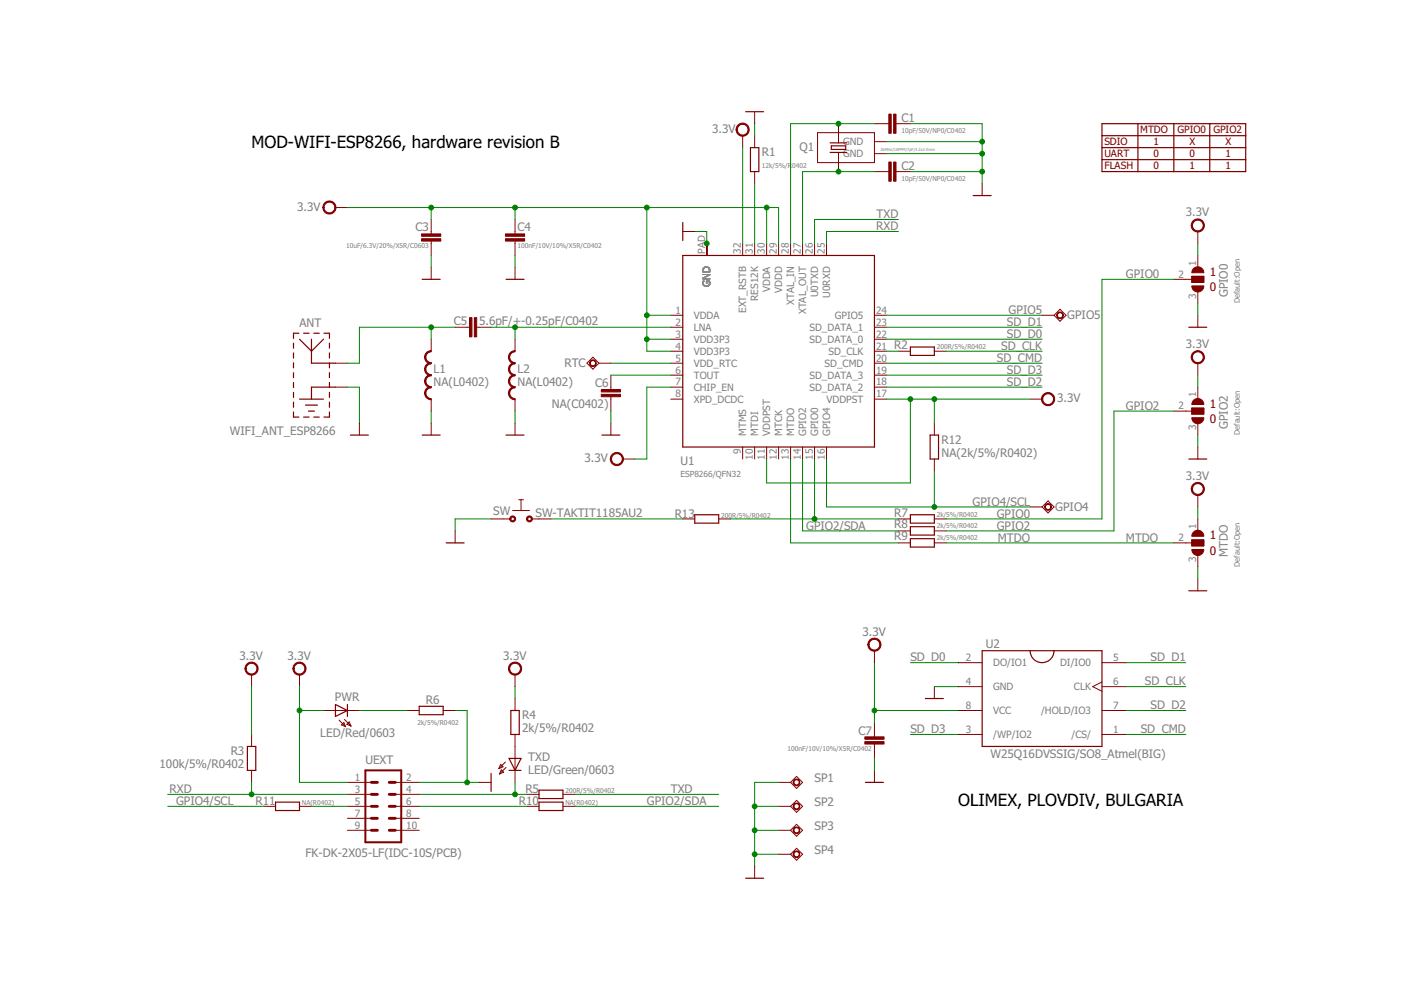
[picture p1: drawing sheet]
<svg xmlns="http://www.w3.org/2000/svg" width="297mm" height="210mm" viewBox="0 0 297 210" stroke-linecap="round" stroke-linejoin="round" font-family="sans-serif">
<g fill="none" stroke="#800000" stroke-width=".25">
<path d="M158.1 23.7h3.8M159.1 31.3h1.8v5.1h-1.8zM176 30.3h3.6M176 32.3h3.6M176.3 30.9h3v.8h-3zM233.6 26.2h30.5v10.2h-30.5zM233.6 28.8h30.5M233.6 31.3h30.5M233.6 33.8h30.5M241.3 26.2v10.2M248.9 26.2v10.2M256.5 26.2v10.2"/>
<path d="M89.5 59.2h3.8M107.3 59.2h3.8M144.8 54.2h40.6v40.6h-40.6zM144.8 47.2v3.8M206.3 41.5h3.8M62.2 72.7v1.1M62.2 74.8v1.1M62.2 76.9v1.1M62.2 79v1.1M63.4 70.7h-1.2v1.1M63.5 71.9l2.5 2.6 2.6-2.6M64.4 70.7h1.1"/>
<path d="M66 71.9v5.1h5.1M66.5 70.7h1.2M68.7 70.7h1.1v1.1M69.8 72.7v1.1M69.8 74.8v1.1M69.8 76.9v1.1M69.8 79v1.1M193 73.6h5.1v1.8h-5.1zM252.1 69.4h3.8M62.2 87.4v1h1.2M62.2 81.1v1.1M62.2 83.2v1.1"/>
<path d="M62.2 85.3v1.1M63.5 84.6h5.1M64.4 88.4h1.1M64.8 85.9h2.5M65.4 87.2h1.3M66.5 88.4h1.2M69.8 81.1v1.1M69.8 83.2v1.1M69.8 85.3v1.1M69.8 87.4v1h-1.1M71.1 82.1h-5.1v2.5M74.3 92.2h3.8"/>
<path d="M89.5 92.2h3.8M107.3 92.2h3.8M127.6 92.2h3.8M197.2 92.2h1.8v5.1h-1.8zM252.1 97.3h3.8M94.6 115.1h3.8M147.3 109.1h5.1v1.8h-5.1zM193 109.1h5.1v1.8h-5.1zM193 111.7h5.1v1.8h-5.1zM193 114.2h5.1v1.8h-5.1zM208.2 138h25.4v20.3h-25.4zM218.4 138a2.54 2.54 0 0 0 2.5 2.5 2.54 2.54 0 0 0 2.6-2.5"/>
<path d="M252.1 125.3h3.8M52.5 158.3h1.7v5h-1.7zM71.1 149.4l2.6 1.2-2.6 1.3zM73.7 149.4v2.5M88.9 149.8h5.1v1.7h-5.1zM108.3 150.6h1.8v5.1h-1.8zM196.2 148.1h3.8M58.4 170.1h5.1v1.8h-5.1zM104.1 164v3.8M107.9 163.3h2.6M107.9 160.8h2.6l-1.3 2.5zM114.3 167.5h5.1v1.8h-5.1z"/>
<path d="M114.3 170.1h5.1v1.8h-5.1zM183.5 165.9h3.8M158.1 186.2h3.8"/>
</g>
<path d="M77.5 163.3h7.6v15.3h-7.6z" fill="none" stroke="#800000" stroke-width=".42"/>
<path d="M78.7 176h1.3M78.7 173.5h1.3M78.7 171h1.3M78.7 168.4h1.3M78.7 165.9h1.3M82.5 176h1.3M82.5 173.5h1.3M82.5 171h1.3M82.5 168.4h1.3M82.5 165.9h1.3" fill="none" stroke="#800000" stroke-width=".61"/>
<g fill="none" stroke="#800000" stroke-width=".21">
<path d="M157.5 28.8v2.5M160 23.7v2.5M160 28.8v2.5M160 36.4v2.5M173.3 28.1h12.1v6.4h-12.1zM177.8 26.2v4.1M177.8 32.3v4.1M185.4 36.4h3M185.4 26.2h3M185.4 30h2.5M185.4 32.6h2.5M190 36.4h3"/>
<path d="M190 26.2h3M208.2 38.9v2.6M71.1 44h2.6M91.4 46.5v3.1M91.4 51.1v3.1M91.4 56.7v2.5M109.2 46.5v3.1M109.2 51.1v3.1M109.2 56.7v2.5M144.8 49.1h2.5M149.8 51.6v2.6M157.5 51.6v2.6"/>
<path d="M160 51.6v2.6M162.5 51.6v2.6M165.1 51.6v2.6M167.6 51.6v2.6M170.2 51.6v2.6M172.7 51.6v2.6M175.2 51.6v2.6M248.9 59.2h3.8M252.7 58.6h2.5v1.3h-2.5zM254 49.1v2.5M254 54.2v2.5M71.1 77h2.6"/>
<path d="M91.4 71.9v2.6M96.5 69.4h3M101.1 69.4h3M109.2 71.9v2.6M124.4 77l1.3-1.3 1.3 1.3-1.3 1.3zM127 77h2.5M129.5 79.5v3.1M142.2 66.8h2.6M142.2 69.4h2.6M142.2 71.9h2.6M142.2 74.5h2.6M142.2 77h2.6"/>
<path d="M142.2 79.5h2.6M185.4 66.8h2.5M185.4 69.4h2.5M185.4 71.9h2.5M185.4 74.5h2.5M185.4 77h2.5M185.4 79.5h2.5M190.5 74.5h2.5M198.1 74.5h2.5M220.9 66.8h2.6M223.5 66.8l1.2-1.2 1.3 1.2-1.3 1.3zM254 61.8v2.5"/>
<path d="M254 66.8v2.6M254 77v2.5M71.1 82.1h2.6M76.2 89.7v2.5M91.4 84.6v2.6M91.4 89.7v2.5M109.2 84.6v2.6M109.2 89.7v2.5M129.5 84.1v3.1M129.5 89.7v2.5M132.1 97.3h2.5M142.2 82.1h2.6"/>
<path d="M142.2 84.6h2.6M157.5 94.8v2.5M160 94.8v2.5M162.5 94.8v2.5M165.1 94.8v2.5M167.6 94.8v2.5M170.2 94.8v2.5M172.7 94.8v2.5M175.2 94.8v2.5M185.4 82.1h2.5M185.4 84.6h2.5M198.1 89.7v2.5"/>
<path d="M198.1 97.3v2.6M218.4 84.6h2.5M248.9 87.2h3.8M252.7 86.5h2.5v1.3h-2.5zM254 82.1v2.5M254 89.7v2.5M254 94.8v2.5M96.5 112.6v2.5M104.1 110h4.1M108.7 108.2h3.5M110 106h1M110.5 106v2.1"/>
<path d="M112.8 110h4M144.8 110h2.5M152.4 110h2.5M190.5 115.1h2.5M190.5 110h2.5M190.5 112.6h2.5M198.1 115.1h2.5M198.1 110h2.5M198.1 112.6h2.5M218.4 107.5h2.5M220.9 107.5l1.3-1.3 1.3 1.3-1.3 1.3zM248.9 115.1h3.8"/>
<path d="M252.7 114.5h2.5v1.2h-2.5zM254 104.9v2.6M254 110v2.6M254 117.6v2.6M185.4 138v2.5M254 122.7v2.6M53.3 143v2.6M53.3 155.7v2.6M63.5 143v2.6M68.6 150.6h7.6M71.9 152.7l1.4 1.4M72.4 153.7l.5-.5 .4 .9z"/>
<path d="M73 152.5l1.4 1.4M73.5 153.6l.5-.5 .4 .8zM86.3 150.6h2.6M94 150.6h2.5M109.2 143v2.6M109.2 148.1v2.5M109.2 155.7v10.2M185.4 153.2v3M185.4 157.8v3M198.1 145.6v2.5M203.2 140.5h5M203.2 145.6h5"/>
<path d="M203.2 150.6h5M203.2 155.7h5M233.6 140.5h5.1M233.6 144.6l-1.9 1 1.9 1M233.6 145.6h5.1M233.6 150.6h5.1M233.6 155.7h5.1M53.3 163.3v2.6M55.9 171h2.5M63.5 171h2.5M73.7 165.9h5M73.7 168.4h5"/>
<path d="M73.7 171h5M73.7 173.5h5M73.7 176h5M83.8 165.9h5.1M83.8 168.4h5.1M83.8 171h5.1M83.8 173.5h5.1M83.8 176h5.1M101.6 165.9h2.5M106.2 162.1l.5 .5-.9 .4zM106.3 163.2l.5 .5-.9 .4zM107.2 161.6l-1.4 1.4"/>
<path d="M107.3 162.7l-1.4 1.4M111.7 168.4h2.6M111.7 171h2.6M119.4 168.4h2.5M119.4 171h2.5M165.1 165.9h2.5M165.1 171h2.5M165.1 176h2.5M167.6 165.9l1.3-1.3 1.3 1.3-1.3 1.3zM167.6 171l1.3-1.3 1.3 1.3-1.3 1.2zM167.6 176l1.3-1.2 1.3 1.2-1.3 1.3zM185.4 163.3v2.6"/>
<path d="M160 183.7v2.5M165.1 181.1h2.5M167.6 181.1l1.3-1.2 1.3 1.2-1.3 1.3z"/>
</g>
<g fill="#800000" stroke="#800000" stroke-width=".21">
<path d="M107.8 83.4h.3l.2 .7 .4 .3 .5 .1v.3a1.37 1.37 0 0 1-1.4-1.4z" fill-rule="evenodd"/>
<path d="M108.2 82.4l1-.4v.2l-.9 .5-.2 .7h-.3z" fill-rule="evenodd"/>
<path d="M107.8 80.8h.3l.2 .7 .4 .4 .5 .1v.2a1.37 1.37 0 0 1-1.4-1.4z" fill-rule="evenodd"/>
<path d="M108.2 79.8l1-.4v.3l-.9 .4-.2 .7h-.3z" fill-rule="evenodd"/>
<path d="M107.8 78.3h.3l.2 .7 .4 .3 .5 .1v.3a1.37 1.37 0 0 1-1.4-1.4z" fill-rule="evenodd"/>
<path d="M108.2 77.3l1-.4v.2l-.9 .5-.2 .7h-.3z" fill-rule="evenodd"/>
<path d="M107.8 75.7h.3l.2 .8 .4 .3 .5 .1v.2a1.37 1.37 0 0 1-1.4-1.4z" fill-rule="evenodd"/>
<path d="M108.2 74.7l1-.4v.3l-.7 .2-.4 .9h-.3z" fill-rule="evenodd"/>
<path d="M90 83.4h.3l.2 .7 .4 .3 .5 .1v.3a1.37 1.37 0 0 1-1.4-1.4z" fill-rule="evenodd"/>
<path d="M90.4 82.4l1-.4v.2l-.9 .5-.2 .7h-.3z" fill-rule="evenodd"/>
<path d="M90 80.8h.3l.2 .7 .4 .4 .5 .1v.2a1.37 1.37 0 0 1-1.4-1.4z" fill-rule="evenodd"/>
<path d="M90.4 79.8l1-.4v.3l-.9 .4-.2 .7h-.3z" fill-rule="evenodd"/>
<path d="M90 78.3h.3l.2 .7 .4 .3 .5 .1v.3a1.37 1.37 0 0 1-1.4-1.4z" fill-rule="evenodd"/>
<path d="M90.4 77.3l1-.4v.2l-.9 .5-.2 .7h-.3z" fill-rule="evenodd"/>
<path d="M90 75.7h.3l.2 .8 .4 .3 .5 .1v.2a1.37 1.37 0 0 1-1.4-1.4z" fill-rule="evenodd"/>
<path d="M90.4 74.7l1-.4v.3l-.7 .2-.4 .9h-.3z" fill-rule="evenodd"/>
<path d="M68.8 43a1.4 1.4 0 0 1 2.2 .2 1.4 1.4 0 0 1-.7 2.1 1.4 1.4 0 0 1-1.8-1.3h.2a1.14 1.14 0 0 1 1.7-1 1.14 1.14 0 0 1 .1 2 1.14 1.14 0 0 1-1.8-.7v-.3h-.2z" fill-rule="evenodd"/>
<path d="M184.4 135.7a1.4 1.4 0 0 1 2.2 .3 1.4 1.4 0 0 1-.8 2 1.4 1.4 0 0 1-1.8-1.3h.3a1.14 1.14 0 0 1 1.6-1 1.14 1.14 0 0 1 .2 2 1.14 1.14 0 0 1-1.8-.7v-.3h-.3z" fill-rule="evenodd"/>
<path d="M52.3 140.8a1.4 1.4 0 0 1 2.2 .2 1.4 1.4 0 0 1-.8 2.1 1.4 1.4 0 0 1-1.8-1.3h.3a1.14 1.14 0 0 1 1.7-1 1.14 1.14 0 0 1 .1 1.9 1.14 1.14 0 0 1-1.8-.7v-.2h-.3z" fill-rule="evenodd"/>
<path d="M108.2 140.8a1.4 1.4 0 0 1 2.2 .2 1.4 1.4 0 0 1-.8 2.1 1.4 1.4 0 0 1-1.8-1.3h.3a1.15 1.15 0 0 1 1.6-1.1 1.15 1.15 0 0 1 .3 1.9 1.15 1.15 0 0 1-1.9-.6v-.2h-.3z" fill-rule="evenodd"/>
<path d="M221.2 83.7a1.4 1.4 0 0 1 2.2 .2 1.4 1.4 0 0 1-.8 2.1 1.4 1.4 0 0 1-1.8-1.4h.3a1.15 1.15 0 0 1 1.6-1 1.15 1.15 0 0 1 .3 1.9 1.15 1.15 0 0 1-1.9-.6v-.3h-.3z" fill-rule="evenodd"/>
<path d="M129.8 96.4a1.39 1.39 0 0 1 2.2 .2 1.39 1.39 0 0 1-.8 2.1 1.39 1.39 0 0 1-1.8-1.4h.2a1.15 1.15 0 0 1 1.6-1.1 1.15 1.15 0 0 1 .3 2 1.15 1.15 0 0 1-1.8-.6l-.1-.3h-.2z" fill-rule="evenodd"/>
<path d="M156.4 26.5a1.39 1.39 0 0 1 2.2 .3 1.39 1.39 0 0 1-.8 2 1.39 1.39 0 0 1-1.7-1.3h.2a1.14 1.14 0 0 1 1.6-1.1 1.14 1.14 0 0 1 .3 1.9 1.14 1.14 0 0 1-1.8-.5l-.1-.3h-.2z" fill-rule="evenodd"/>
<path d="M62.5 140.8a1.4 1.4 0 0 1 2.2 .2 1.4 1.4 0 0 1-.8 2.1 1.4 1.4 0 0 1-1.8-1.3h.3a1.14 1.14 0 0 1 1.6-1 1.14 1.14 0 0 1 .2 1.9 1.14 1.14 0 0 1-1.8-.7v-.2h-.3z" fill-rule="evenodd"/>
<path d="M252.7 116.5h2.5a1.27 1.27 0 0 1-1.2 1.3 1.27 1.27 0 0 1-1.3-1.3z" fill-rule="evenodd"/>
<path d="M253.1 112.8a1.26 1.26 0 0 1 1.4-.3 1.26 1.26 0 0 1 .7 1.2h-2.5l.1-.5z" fill-rule="evenodd"/>
<path d="M252.7 88.6h2.5a1.27 1.27 0 0 1-1.2 1.3 1.27 1.27 0 0 1-1.3-1.3z" fill-rule="evenodd"/>
<path d="M253.1 84.8a1.27 1.27 0 0 1 1.4-.2 1.27 1.27 0 0 1 .7 1.2h-2.5z" fill-rule="evenodd"/>
<path d="M252.7 60.6h2.5a1.27 1.27 0 0 1-1.2 1.3 1.27 1.27 0 0 1-1.3-1.3z" fill-rule="evenodd"/>
<path d="M253.1 56.9a1.27 1.27 0 0 1 1.4-.2 1.27 1.27 0 0 1 .7 1.1h-2.5z" fill-rule="evenodd"/>
<path d="M252.9 74.8a1.4 1.4 0 0 1 2.3 .2 1.4 1.4 0 0 1-.9 2.1 1.4 1.4 0 0 1-1.7-1.4h.2a1.15 1.15 0 0 1 1.6-1 1.15 1.15 0 0 1 .3 1.9 1.15 1.15 0 0 1-1.8-.6l-.1-.3h-.2z" fill-rule="evenodd"/>
<path d="M252.9 46.8a1.4 1.4 0 0 1 2.2 .3 1.4 1.4 0 0 1-.8 2 1.4 1.4 0 0 1-1.7-1.3h.2a1.15 1.15 0 0 1 1.6-1.1 1.15 1.15 0 0 1 .3 1.9 1.15 1.15 0 0 1-1.8-.5l-.1-.3h-.2z" fill-rule="evenodd"/>
<path d="M252.9 102.7a1.39 1.39 0 0 1 2.2 .3 1.39 1.39 0 0 1-.8 2 1.39 1.39 0 0 1-1.7-1.3h.2a1.15 1.15 0 0 1 1.6-1.1 1.15 1.15 0 0 1 .3 1.9 1.15 1.15 0 0 1-1.8-.6l-.1-.2h-.2z" fill-rule="evenodd"/>
<path d="M221.7 107a.71 .71 0 0 1 1.1 .1 .71 .71 0 0 1-.4 1.1 .71 .71 0 0 1-.9-.7h.2a.55 .55 0 0 1 .7-.6 .55 .55 0 0 1 .2 .9 .55 .55 0 0 1-.9-.1l-.2-.2z" fill-rule="evenodd"/>
<path d="M224.2 66.4a.71 .71 0 0 1 1.2 .1 .71 .71 0 0 1-.5 1 .71 .71 0 0 1-.9-.7h.2a.56 .56 0 0 1 .8-.4 .56 .56 0 0 1 .1 .9 .56 .56 0 0 1-.9-.3v-.2h-.2z" fill-rule="evenodd"/>
<path d="M125.2 76.6a.71 .71 0 0 1 1.1 0 .71 .71 0 0 1-.4 1.1 .71 .71 0 0 1-.9-.7h.2a.56 .56 0 0 1 .8-.5 .56 .56 0 0 1 .1 1 .56 .56 0 0 1-.9-.3v-.2h-.2z" fill-rule="evenodd"/>
<path d="M108.2 109.6a.63 .63 0 0 1 1 .1 .63 .63 0 0 1-.4 .9 .63 .63 0 0 1-.7-.6h.2a.38 .38 0 0 1 .5-.4 .38 .38 0 0 1 .2 .6 .38 .38 0 0 1-.6 0l-.1-.2h-.2z" fill-rule="evenodd"/>
<path d="M111.8 109.6a.63 .63 0 0 1 1 .1 .63 .63 0 0 1-.4 .9 .63 .63 0 0 1-.8-.6h.3a.38 .38 0 0 1 .5-.4 .38 .38 0 0 1 .1 .6 .38 .38 0 0 1-.6 0v-.2h-.3z" fill-rule="evenodd"/>
<path d="M168.3 165.4a.71 .71 0 0 1 1.2 .1 .71 .71 0 0 1-.4 1.1 .71 .71 0 0 1-.9-.7h.1a.56 .56 0 0 1 .8-.6 .56 .56 0 0 1 .2 1 .56 .56 0 0 1-.9-.2l-.2-.2z" fill-rule="evenodd"/>
<path d="M168.3 170.5a.71 .71 0 0 1 1.2 .1 .71 .71 0 0 1-.4 1.1 .71 .71 0 0 1-.9-.7h.1a.56 .56 0 0 1 .8-.6 .56 .56 0 0 1 .2 .9 .56 .56 0 0 1-.9-.1l-.2-.2z" fill-rule="evenodd"/>
<path d="M168.3 175.6a.71 .71 0 0 1 1.2 .1 .71 .71 0 0 1-.4 1 .71 .71 0 0 1-.9-.7h.1a.56 .56 0 0 1 .8-.5 .56 .56 0 0 1 .2 .9 .56 .56 0 0 1-.9-.2l-.2-.2z" fill-rule="evenodd"/>
<path d="M168.3 180.7a.71 .71 0 0 1 1.2 .1 .71 .71 0 0 1-.4 1 .71 .71 0 0 1-.9-.7h.1a.56 .56 0 0 1 .8-.5 .56 .56 0 0 1 .2 .9 .56 .56 0 0 1-.9-.2l-.2-.2z" fill-rule="evenodd"/>
</g>
<g fill="#800000" stroke="#800000" stroke-width=".21">
<path d="M100.6 67.4h.5v4h-.5z"/>
<path d="M99.5 67.4h.6v4h-.6z"/>
<path d="M107.2 50.6h4v.5h-4z"/>
<path d="M107.2 49.6h4v.5h-4z"/>
<path d="M89.4 50.6h4.1v.5h-4.1z"/>
<path d="M89.4 49.6h4.1v.5h-4.1z"/>
<path d="M127.5 83.6h4.1v.5h-4.1z"/>
<path d="M127.5 82.6h4.1v.5h-4.1z"/>
<path d="M183.4 157.2h4v.6h-4z"/>
<path d="M183.4 156.2h4v.5h-4z"/>
<path d="M188.4 34.4h.6v4h-.6z"/>
<path d="M189.5 34.4h.5v4h-.5z"/>
<path d="M188.4 24.2h.6v4.1h-.6z"/>
<path d="M189.5 24.2h.5v4.1h-.5z"/>
<path d="M252.7 114.5h2.5v1.2h-2.5z"/>
<path d="M252.7 86.5h2.5v1.3h-2.5z"/>
<path d="M252.7 58.6h2.5v1.3h-2.5z"/>
</g>
<g fill="none" stroke="#008000" stroke-width=".21">
<path d="M157.5 31.3v20.3M160 26.2v2.6M160 38.9v12.7M185.4 36.4h-15.2v15.2M185.4 26.2h-17.8v25.4M187.9 30h20.3M187.9 32.6h20.3M193 26.2h15.2v12.7M193 36.4h15.2M73.7 44h91.4v7.6M91.4 44v2.5M91.4 54.2v2.5"/>
<path d="M109.2 44v2.5M109.2 54.2v2.5M137.1 44v30.5h5.1M147.3 49.1h2.5v2.5M162.5 44v7.6M190.5 49.1h-15.3v2.5M190.5 46.5h-17.8v5.1M248.9 59.2h-15.3v50.8h-33M254 51.6v2.6M91.4 69.4v2.5M96.5 69.4h-20.3v7.6h-2.5M104.1 69.4h38.1"/>
<path d="M109.2 69.4v2.5M129.5 77h12.7M129.5 79.5h12.7M137.1 71.9h5.1M137.1 66.8h5.1M187.9 74.5h2.6M187.9 71.9h33M187.9 66.8h33M187.9 69.4h33M187.9 77h33M187.9 79.5h33M200.6 74.5h20.3"/>
<path d="M254 64.3v2.5M254 79.5v2.6M73.7 82.1h2.5v7.6M91.4 87.2v2.5M109.2 87.2v2.5M129.5 87.2v2.5M142.2 82.1h-5.1v15.2h-2.5M167.6 97.3v17.8h22.9M170.2 97.3v15.3h20.3M172.7 97.3v12.7M175.2 97.3v10.2h43.2M187.9 82.1h33"/>
<path d="M187.9 84.6h30.5M193 84.6v17.8h-30.5v-5.1M198.1 84.6v5.1M198.1 99.9v7.6M248.9 87.2h-12.7v25.4h-35.6M254 92.2v2.6M104.1 110h-7.6v2.6M116.8 110h28M154.9 110h35.6M200.6 115.1h48.3M254 107.5v2.5M254 120.2v2.5"/>
<path d="M53.3 145.6v10.1M63.5 145.6v20.3h10.2M63.5 150.6h5.1M76.2 150.6h10.1M96.5 150.6h2.5v15.3M109.2 145.6v2.5M185.4 150.6h17.8M185.4 140.5v12.7M193 140.5h10.2M193 155.7h10.2M198.1 145.6h5.1M238.7 150.6h12.7"/>
<path d="M238.7 145.6h12.7M238.7 140.5h12.7M238.7 155.7h12.7M35.6 171h20.3M35.6 168.4h38.1M53.3 165.9v2.5M66 171h7.7M88.9 165.9h12.7M88.9 171h22.8M88.9 168.4h22.8M109.2 165.9v2.5M121.9 171h30.5"/>
<path d="M121.9 168.4h30.5M160 171h5.1M160 176h5.1M165.1 165.9h-5.1v17.8M185.4 160.8v2.5M160 181.1h5.1"/>
</g>
<g fill="#008000" stroke="#008000" stroke-width=".21">
<circle cx="99" cy="165.9" r=".51"/>
<circle cx="149.8" cy="51.6" r=".51"/>
<circle cx="208.2" cy="36.4" r=".51"/>
<circle cx="208.2" cy="30" r=".51"/>
<circle cx="208.2" cy="32.6" r=".51"/>
<circle cx="160" cy="171" r=".51"/>
<circle cx="160" cy="176" r=".51"/>
<circle cx="160" cy="181.1" r=".51"/>
<circle cx="137.1" cy="71.9" r=".51"/>
<circle cx="137.1" cy="66.8" r=".51"/>
<circle cx="162.5" cy="44" r=".51"/>
<circle cx="137.1" cy="44" r=".51"/>
<circle cx="109.2" cy="44" r=".51"/>
<circle cx="91.4" cy="44" r=".51"/>
<circle cx="185.4" cy="150.6" r=".51"/>
<circle cx="193" cy="84.6" r=".51"/>
<circle cx="198.1" cy="84.6" r=".51"/>
<circle cx="63.5" cy="150.6" r=".51"/>
<circle cx="53.3" cy="168.4" r=".51"/>
<circle cx="109.2" cy="69.4" r=".51"/>
<circle cx="91.4" cy="69.4" r=".51"/>
<circle cx="177.8" cy="36.4" r=".51"/>
<circle cx="177.8" cy="26.2" r=".51"/>
<circle cx="109.2" cy="168.4" r=".51"/>
<circle cx="172.7" cy="110" r=".51"/>
<circle cx="198.1" cy="107.5" r=".51"/>
</g>
<g font-size="3.6">
<text x="53.3" y="31.3">MOD-WIFI-ESP8266, hardware revision B</text>
<text x="203.2" y="171">OLIMEX, PLOVDIV, BULGARIA</text>
</g>
<g font-size="2.5" fill="#808080">
<text x="151" y="28.3">3.3V</text>
<text x="191.1" y="25.8">C1</text>
<text x="161.5" y="33.1">R1</text>
<text x="169.5" y="31.9">Q1</text>
<text x="191.1" y="36">C2</text>
<text x="63" y="44.6">3.3V</text>
<text x="185.9" y="46.3">TXD</text>
<text x="251.4" y="45.9">3.3V</text>
<text x="88.1" y="49.1">C3</text>
<text x="109.7" y="49.1">C4</text>
<text x="185.8" y="48.8">RXD</text>
<text x="238.7" y="59">GPIO0</text>
<text x="260.3" y="63" transform="rotate(-90 260.3 63)">GPIO0</text>
<text x="63.5" y="69.4">ANT</text>
<text x="96.2" y="68.9">C5</text>
<text x="101.6" y="68.9">5.6pF/+-0.25pF/C0402</text>
<text x="213.5" y="71.7">SD_D0</text>
<text x="213.5" y="69.1">SD_D1</text>
<text x="213.9" y="66.6">GPIO5</text>
<text x="226.3" y="67.7">GPIO5</text>
<text x="119.7" y="77.9">RTC</text>
<text x="189.6" y="74">R2</text>
<text x="211.4" y="76.8">SD_CMD</text>
<text x="212.3" y="74.2">SD_CLK</text>
<text x="251.4" y="73.8">3.3V</text>
<text x="91.9" y="81.8">NA(L0402)</text>
<text x="91.9" y="79">L1</text>
<text x="109.7" y="81.8">NA(L0402)</text>
<text x="109.7" y="79">L2</text>
<text x="126.2" y="82.1">C6</text>
<text x="213.5" y="79.3">SD_D3</text>
<text x="213.5" y="81.8">SD_D2</text>
<text x="117" y="86.4">NA(C0402)</text>
<text x="224.1" y="85.3">3.3V</text>
<text x="238.7" y="86.9">GPIO2</text>
<text x="48.8" y="92.2">WIFI_ANT_ESP8266</text>
<text x="199.6" y="94">R12</text>
<text x="260.3" y="91" transform="rotate(-90 260.3 91)">GPIO2</text>
<text x="123.9" y="98">3.3V</text>
<text x="144.3" y="98.6">U1</text>
<text x="199.6" y="96.8">NA(2k/5%/R0402)</text>
<text x="251.4" y="101.8">3.3V</text>
<text x="206.2" y="107.2">GPIO4/SCL</text>
<text x="104.5" y="109.3">SW</text>
<text x="113.5" y="109.5">SW-TAKTIT1185AU2</text>
<text x="143" y="109.7">R13</text>
<text x="170.9" y="112.3">GPIO2/SDA</text>
<text x="189.6" y="109.5">R7</text>
<text x="189.6" y="112.1">R8</text>
<text x="211.3" y="112.3">GPIO2</text>
<text x="211.3" y="109.8">GPIO0</text>
<text x="223.7" y="108.4">GPIO4</text>
<text x="189.6" y="114.6">R9</text>
<text x="211.6" y="114.8">MTDO</text>
<text x="238.7" y="114.8">MTDO</text>
<text x="260.3" y="118.1" transform="rotate(-90 260.3 118.1)">MTDO</text>
<text x="182.9" y="134.8">3.3V</text>
<text x="209" y="137.4">U2</text>
<text x="50.8" y="139.9">3.3V</text>
<text x="61" y="139.9">3.3V</text>
<text x="106.7" y="139.9">3.3V</text>
<text x="193" y="140.2">SD_D0</text>
<text x="243.9" y="140.2">SD_D1</text>
<text x="71" y="148.6">PWR</text>
<text x="90.3" y="149.4">R6</text>
<text x="242.8" y="145.3">SD_CLK</text>
<text x="110.7" y="155.2">2k/5%/R0402</text>
<text x="110.7" y="152.5">R4</text>
<text x="182" y="155.7">C7</text>
<text x="193" y="155.5">SD_D3</text>
<text x="241.9" y="155.5">SD_CMD</text>
<text x="243.9" y="150.4">SD_D2</text>
<text x="48.9" y="160.1">R3</text>
<text x="67.9" y="156.2">LED/Red/0603</text>
<text x="112" y="161.3">TXD</text>
<text x="210" y="160.8">W25Q16DVSSIG/SO8_Atmel(BIG)</text>
<text x="33.8" y="162.8">100k/5%/R0402</text>
<text x="77.5" y="162.1">UEXT</text>
<text x="112" y="164.1">LED/Green/0603</text>
<text x="172.7" y="165.9">SP1</text>
<text x="35.9" y="168.2">RXD</text>
<text x="37.3" y="170.7">GPIO4/SCL</text>
<text x="54.2" y="170.7">R11</text>
<text x="110" y="170.7">R10</text>
<text x="111.4" y="168.2">R5</text>
<text x="137.1" y="170.7">GPIO2/SDA</text>
<text x="142.2" y="168.2">TXD</text>
<text x="172.7" y="171">SP2</text>
<text x="172.7" y="176">SP3</text>
<text x="64.8" y="181.6">FK-DK-2X05-LF(IDC-10S/PCB)</text>
<text x="172.7" y="181.1">SP4</text>
</g>
<g font-size="2.5" fill="#800000">
<text x="256.5" y="58.5">1</text>
<text x="256.5" y="61.8">0</text>
<text x="256.5" y="86.4">1</text>
<text x="256.5" y="89.7">0</text>
<text x="256.5" y="114.3">1</text>
<text x="256.5" y="117.6">0</text>
</g>
<g font-size="2.1" fill="#800000">
<text x="241.8" y="28.3">MTDO</text>
<text x="249.6" y="28.3">GPIO0</text>
<text x="257.3" y="28.3">GPIO2</text>
<text x="234.2" y="30.8">SDIO</text>
<text x="234.2" y="33.3">UART</text>
<text x="234.2" y="35.9">FLASH</text>
<text x="244.6" y="30.8">1</text>
<text x="244.6" y="33.3">0</text>
<text x="244.6" y="35.9">0</text>
<text x="252.2" y="35.9">1</text>
<text x="252.2" y="30.8">X</text>
<text x="252.2" y="33.3">0</text>
<text x="259.8" y="35.9">1</text>
<text x="259.8" y="33.3">1</text>
<text x="259.8" y="30.8">X</text>
</g>
<g font-size="2.1" fill="#808080">
<text x="178.8" y="30.8">GND</text>
<text x="178.8" y="33.3">GND</text>
<text x="149.5" y="53.8" transform="rotate(-90 149.5 53.8)">PAD</text>
<text x="157.1" y="53.8" transform="rotate(-90 157.1 53.8)">32</text>
<text x="159.6" y="53.8" transform="rotate(-90 159.6 53.8)">31</text>
<text x="162.2" y="53.8" transform="rotate(-90 162.2 53.8)">30</text>
<text x="164.7" y="53.8" transform="rotate(-90 164.7 53.8)">29</text>
<text x="167.3" y="53.8" transform="rotate(-90 167.3 53.8)">28</text>
<text x="169.8" y="53.8" transform="rotate(-90 169.8 53.8)">27</text>
<text x="172.3" y="53.8" transform="rotate(-90 172.3 53.8)">26</text>
<text x="174.9" y="53.8" transform="rotate(-90 174.9 53.8)">25</text>
<text x="249.9" y="58.9">2</text>
<text x="253.6" y="56.3" transform="rotate(-90 253.6 56.3)">1</text>
<text x="150.6" y="60.8" transform="rotate(-90 150.6 60.8)">GND</text>
<text x="160.8" y="63.8" transform="rotate(-90 160.8 63.8)">RES12K</text>
<text x="163.3" y="62" transform="rotate(-90 163.3 62)">VDDA</text>
<text x="165.8" y="62.1" transform="rotate(-90 165.8 62.1)">VDDD</text>
<text x="168.4" y="64.7" transform="rotate(-90 168.4 64.7)">XTAL_IN</text>
<text x="173.5" y="63" transform="rotate(-90 173.5 63)">U0TXD</text>
<text x="176" y="63.1" transform="rotate(-90 176 63.1)">U0RXD</text>
<text x="253.6" y="63.3" transform="rotate(-90 253.6 63.3)">3</text>
<text x="143.2" y="66.5">1</text>
<text x="143.2" y="69">2</text>
<text x="143.2" y="71.6">3</text>
<text x="147.1" y="67.6">VDDA</text>
<text x="147.1" y="70.2">LNA</text>
<text x="158.2" y="66.4" transform="rotate(-90 158.2 66.4)">EXT_RSTB</text>
<text x="170.9" y="66.7" transform="rotate(-90 170.9 66.7)">XTAL_OUT</text>
<text x="171.6" y="70.2">SD_DATA_1</text>
<text x="177" y="67.6">GPIO5</text>
<text x="185.7" y="71.6">22</text>
<text x="185.7" y="69">23</text>
<text x="185.7" y="66.5">24</text>
<text x="143.2" y="74.1">4</text>
<text x="143.2" y="76.7">5</text>
<text x="147.1" y="72.7">VDD3P3</text>
<text x="147.1" y="75.2">VDD3P3</text>
<text x="147.1" y="77.8">VDD_RTC</text>
<text x="171.6" y="72.7">SD_DATA_0</text>
<text x="174.8" y="77.8">SD_CMD</text>
<text x="175.6" y="75.2">SD_CLK</text>
<text x="185.7" y="76.7">20</text>
<text x="185.7" y="74.1">21</text>
<text x="143.2" y="79.2">6</text>
<text x="143.2" y="81.7">7</text>
<text x="147.1" y="80.3">TOUT</text>
<text x="147.1" y="82.9">CHIP_EN</text>
<text x="171.6" y="82.9">SD_DATA_2</text>
<text x="171.6" y="80.3">SD_DATA_3</text>
<text x="185.7" y="81.7">18</text>
<text x="185.7" y="79.2">19</text>
<text x="143.2" y="84.3">8</text>
<text x="147.1" y="85.4">XPD_DCDC</text>
<text x="175.2" y="85.4">VDDPST</text>
<text x="185.7" y="84.3">17</text>
<text x="249.9" y="86.8">2</text>
<text x="253.6" y="84.3" transform="rotate(-90 253.6 84.3)">1</text>
<text x="158.2" y="92.4" transform="rotate(-90 158.2 92.4)">MTMS</text>
<text x="160.8" y="92.4" transform="rotate(-90 160.8 92.4)">MTDI</text>
<text x="163.3" y="92.4" transform="rotate(-90 163.3 92.4)">VDDPST</text>
<text x="165.8" y="92.4" transform="rotate(-90 165.8 92.4)">MTCK</text>
<text x="168.4" y="92.4" transform="rotate(-90 168.4 92.4)">MTDO</text>
<text x="170.9" y="92.4" transform="rotate(-90 170.9 92.4)">GPIO2</text>
<text x="173.5" y="92.4" transform="rotate(-90 173.5 92.4)">GPIO0</text>
<text x="176" y="92.4" transform="rotate(-90 176 92.4)">GPIO4</text>
<text x="253.6" y="91.2" transform="rotate(-90 253.6 91.2)">3</text>
<text x="157.1" y="96.3" transform="rotate(-90 157.1 96.3)">9</text>
<text x="159.6" y="97.5" transform="rotate(-90 159.6 97.5)">10</text>
<text x="162.2" y="97.5" transform="rotate(-90 162.2 97.5)">11</text>
<text x="164.7" y="97.5" transform="rotate(-90 164.7 97.5)">12</text>
<text x="167.3" y="97.5" transform="rotate(-90 167.3 97.5)">13</text>
<text x="169.8" y="97.5" transform="rotate(-90 169.8 97.5)">14</text>
<text x="172.3" y="97.5" transform="rotate(-90 172.3 97.5)">15</text>
<text x="174.9" y="97.5" transform="rotate(-90 174.9 97.5)">16</text>
<text x="253.6" y="112.2" transform="rotate(-90 253.6 112.2)">1</text>
<text x="249.9" y="114.7">2</text>
<text x="253.6" y="119.2" transform="rotate(-90 253.6 119.2)">3</text>
<text x="204.7" y="140.1">2</text>
<text x="210.6" y="141.3">DO/IO1</text>
<text x="224.7" y="141.3">DI/IO0</text>
<text x="236" y="140.1">5</text>
<text x="204.7" y="145.2">4</text>
<text x="210.6" y="146.3">GND</text>
<text x="227.7" y="146.3">CLK</text>
<text x="236" y="145.2">6</text>
<text x="204.7" y="155.4">3</text>
<text x="204.7" y="150.3">8</text>
<text x="210.6" y="151.4">VCC</text>
<text x="220.7" y="151.4">/HOLD/IO3</text>
<text x="236" y="150.3">7</text>
<text x="236" y="155.4">1</text>
<text x="210.6" y="156.5">/WP/IO2</text>
<text x="227.2" y="156.5">/CS/</text>
<text x="75.2" y="165.5">1</text>
<text x="86.1" y="165.5">2</text>
<text x="75.2" y="168.1">3</text>
<text x="75.2" y="170.6">5</text>
<text x="75.2" y="173.2">7</text>
<text x="86.1" y="168.1">4</text>
<text x="86.1" y="170.6">6</text>
<text x="86.1" y="173.2">8</text>
<text x="75.2" y="175.7">9</text>
<text x="86.1" y="175.7">10</text>
</g>
<text font-size="1.8" fill="#808080" x="144.3" y="101.1">ESP8266/QFN32</text>
<g font-size="1.6" fill="#808080">
<text x="262.8" y="64.3" transform="rotate(-90 262.8 64.3)">Default:Open</text>
<text x="262.8" y="92.2" transform="rotate(-90 262.8 92.2)">Default:Open</text>
<text x="262.8" y="120.2" transform="rotate(-90 262.8 120.2)">Default:Open</text>
</g>
<g font-size="1.4" fill="#808080">
<text x="191.1" y="28.3">10pF/50V/NP0/C0402</text>
<text x="161.5" y="35.6">12k/5%/R</text>
<text x="167.9" y="35.6">0402</text>
<text x="191.1" y="38.4">10pF/50V/NP0/C0402</text>
<text x="73.4" y="52.6">10uF/6.3V/20%/X5R/C0603</text>
<text x="109.7" y="52.6">100nF/10V/10%/X5R/C0402</text>
<text x="198.6" y="74">200R/5%/R0402</text>
<text x="152.9" y="109.8">200R/5%/R0402</text>
<text x="198.6" y="109.5">2k/5%/R0402</text>
<text x="198.6" y="112.1">2k/5%/R0402</text>
<text x="198.6" y="114.6">2k/5%/R0402</text>
<text x="88.5" y="153.7">2k/5%/R0402</text>
<text x="167" y="159.3">100nF/10V/10%/X5R/C0402</text>
<text x="64" y="170.7">NA(R0402)</text>
<text x="119.9" y="168.2">200R/5%/R0402</text>
<text x="119.9" y="170.7">NA(R0402)</text>
</g>
<text font-size=".8" fill="#808080" x="186.7" y="31.9">26MHz/10PPM/7pF/3.2x2.5mm</text>
</svg>
